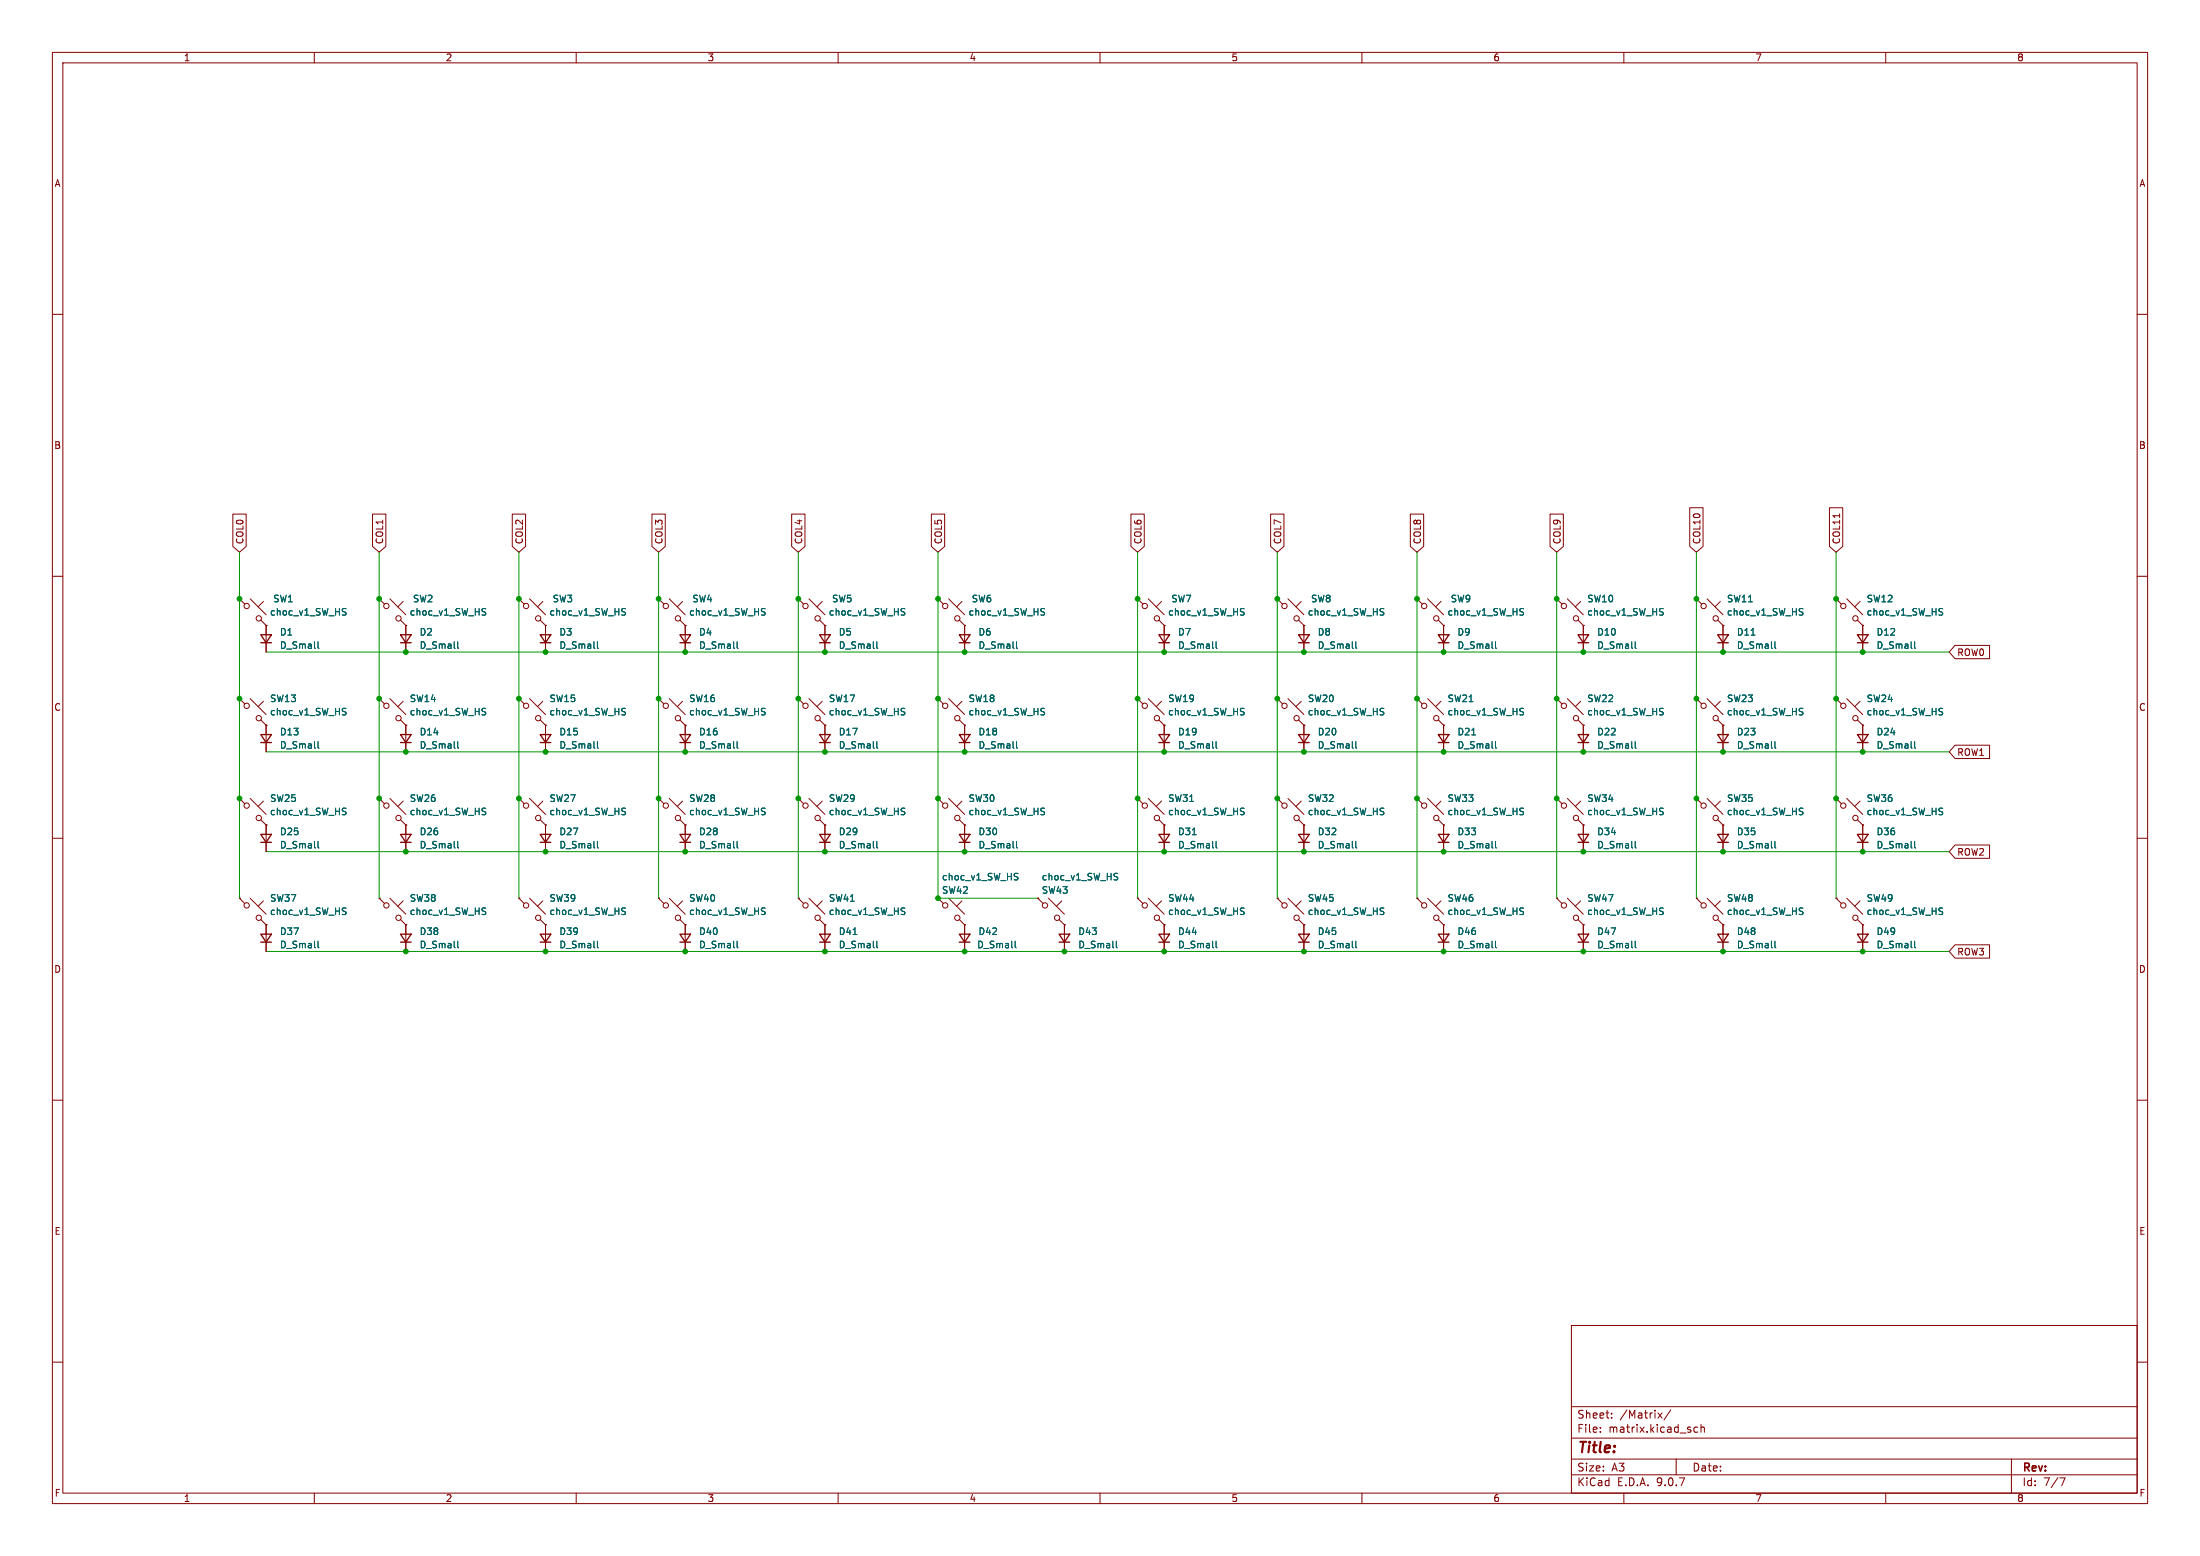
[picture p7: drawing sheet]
<svg xmlns="http://www.w3.org/2000/svg" width="420mm" height="297mm" viewBox="0 0 420 297" stroke-linecap="round" stroke-linejoin="round" font-family="sans-serif">
<g fill="none" stroke="#840000" stroke-width=".19">
<path d="M10 10h400v277h-400zM12 12h396v273h-396zM60 10v2M110 10v2M160 10v2M210 10v2M260 10v2M310 10v2M360 10v2M10 60h2M408 60h2M44.4 98.1h2.6v6.2l-1.3 1.1-1.3-1.1z"/>
<path d="M71.1 98.1h2.6v6.2l-1.3 1.1-1.3-1.1zM97.8 98.1h2.5v6.2l-1.2 1.1-1.3-1.1zM124.5 98.1h2.5v6.2l-1.3 1.1-1.2-1.1zM151.1 98.1h2.6v6.2l-1.3 1.1-1.3-1.1zM177.8 98.1h2.5v6.2l-1.2 1.1-1.3-1.1zM215.9 98.1h2.5v6.2l-1.2 1.1-1.3-1.1zM242.6 98.1h2.5v6.2l-1.3 1.1-1.2-1.1zM269.2 98.1h2.6v6.2l-1.3 1.1-1.3-1.1zM295.9 98.1h2.6v6.2l-1.3 1.1-1.3-1.1zM322.6 96.9h2.5v7.4l-1.3 1.1-1.2-1.1zM349.2 96.9h2.6v7.4l-1.3 1.1-1.3-1.1zM351.2 98.1v.7"/>
<path d="M10 110h2M45.7 114.3l1 1M45.7 114.3h.1M47.8 114.3l3 3M49.8 118.4l1 1M50.3 114.8l-1 1M50.8 119.4h.1M50.8 119.4v5.1M72.4 114.3l1 1M72.4 114.3h.1M74.4 114.3l3.1 3M76.5 118.4l1 1"/>
<path d="M77 114.8l-1.1 1M77.5 119.4h.1M77.5 119.4v5.1M99.1 114.3l1 1M99.1 114.3h.1M101.1 114.3l3 3M103.1 118.4l1 1M103.6 114.8l-1 1M104.1 119.4h.1M104.1 119.4v5.1M125.7 114.3l1 1M125.7 114.3h.1"/>
<path d="M127.8 114.3l3 3M129.8 118.4l1 1M130.3 114.8l-1 1M130.8 119.4h.1M130.8 119.4v5.1M152.4 114.3l1 1M152.4 114.3h.1M154.4 114.3l3.1 3M156.5 118.4l1 1M157 114.8l-1 1M157.5 119.4h.1M157.5 119.4v5.1"/>
<path d="M179.1 114.3l1 1M179.1 114.3h.1M181.1 114.3l3 3M183.1 118.4l1 1M183.6 114.8l-1 1M184.1 119.4h.1M184.1 119.4v5.1M217.2 114.3l1 1M217.2 114.3h.1M219.2 114.3l3 3M221.2 118.4l1 1M221.7 114.8l-1 1"/>
<path d="M222.2 119.4h.1M222.2 119.4v5.1M243.8 114.3l1.1 1M243.8 114.3h.1M245.9 114.3l3 3M247.9 118.4l1 1M248.4 114.8l-1 1M248.9 119.4h.1M248.9 119.4v5.1M270.5 114.3l1 1M270.5 114.3h.1M272.5 114.3l3.1 3"/>
<path d="M274.6 118.4l1 1M275.1 114.8l-1 1M275.6 119.4h.1M275.6 119.4v5.1M297.2 114.3l1 1M297.2 114.3h.1M299.2 114.3l3.1 3M301.2 118.4l1.1 1M301.8 114.8l-1.1 1M302.3 119.4h.1M302.3 119.4v5.1M323.8 114.3l1.1 1"/>
<path d="M323.8 114.3h.1M325.9 114.3l3 3M327.9 118.4l1 1M328.4 114.8l-1 1M328.9 119.4h.1M328.9 119.4v5.1M350.5 114.3l1 1M350.5 114.3h.1M352.6 114.3l3 3M354.6 118.4l1 1M355.1 114.8l-1 1M355.6 119.4h.1"/>
<path d="M355.6 119.4v5.1M408 110h2M45.7 133.4l1 1M45.7 133.4h.1M47.8 133.4l3 3M49.8 137.4l1 1M50.3 133.9l-1 1M50.8 138.4h.1M50.8 138.4v5.1M72.4 133.4l1 1M72.4 133.4h.1M74.4 133.4l3.1 3"/>
<path d="M76.5 137.4l1 1M77 133.9l-1.1 1M77.5 138.4h.1M77.5 138.4v5.1M99.1 133.4l1 1M99.1 133.4h.1M101.1 133.4l3 3M103.1 137.4l1 1M103.6 133.9l-1 1M104.1 138.4h.1M104.1 138.4v5.1M125.7 133.4l1 1"/>
<path d="M125.7 133.4h.1M127.8 133.4l3 3M129.8 137.4l1 1M130.3 133.9l-1 1M130.8 138.4h.1M130.8 138.4v5.1M152.4 133.4l1 1M152.4 133.4h.1M154.4 133.4l3.1 3M156.5 137.4l1 1M157 133.9l-1 1M157.5 138.4h.1"/>
<path d="M157.5 138.4v5.1M179.1 133.4l1 1M179.1 133.4h.1M181.1 133.4l3 3M183.1 137.4l1 1M183.6 133.9l-1 1M184.1 138.4h.1M184.1 138.4v5.1M217.2 133.4l1 1M217.2 133.4h.1M219.2 133.4l3 3M221.2 137.4l1 1"/>
<path d="M221.7 133.9l-1 1M222.2 138.4h.1M222.2 138.4v5.1M243.8 133.4l1.1 1M243.8 133.4h.1M245.9 133.4l3 3M247.9 137.4l1 1M248.4 133.9l-1 1M248.9 138.4h.1M248.9 138.4v5.1M270.5 133.4l1 1M270.5 133.4h.1"/>
<path d="M272.5 133.4l3.1 3M274.6 137.4l1 1M275.1 133.9l-1 1M275.6 138.4h.1M275.6 138.4v5.1M297.2 133.4l1 1M297.2 133.4h.1M299.2 133.4l3.1 3M301.2 137.4l1.1 1M301.8 133.9l-1.1 1M302.3 138.4h.1M302.3 138.4v5.1"/>
<path d="M323.8 133.4l1.1 1M323.8 133.4h.1M325.9 133.4l3 3M327.9 137.4l1 1M328.4 133.9l-1 1M328.9 138.4h.1M328.9 138.4v5.1M350.5 133.4l1 1M350.5 133.4h.1M352.6 133.4l3 3M354.6 137.4l1 1M355.1 133.9l-1 1"/>
<path d="M355.6 138.4h.1M355.6 138.4v5.1M373.2 123.2h6.6v2.5h-6.6l-1.1-1.2zM10 160h2M45.7 152.4l1 1M45.7 152.4h.1M47.8 152.4l3 3M49.8 156.5l1 1M50.3 152.9l-1 1M50.8 157.5h.1M50.8 157.5v5.1M72.4 152.4l1 1"/>
<path d="M72.4 152.4h.1M74.4 152.4l3.1 3M76.5 156.5l1 1M77 152.9l-1.1 1M77.5 157.5h.1M77.5 157.5v5.1M99.1 152.4l1 1M99.1 152.4h.1M101.1 152.4l3 3M103.1 156.5l1 1M103.6 152.9l-1 1M104.1 157.5h.1"/>
<path d="M104.1 157.5v5.1M125.7 152.4l1 1M125.7 152.4h.1M127.8 152.4l3 3M129.8 156.5l1 1M130.3 152.9l-1 1M130.8 157.5h.1M130.8 157.5v5.1M152.4 152.4l1 1M152.4 152.4h.1M154.4 152.4l3.1 3M156.5 156.5l1 1"/>
<path d="M157 152.9l-1 1M157.5 157.5h.1M157.5 157.5v5.1M179.1 152.4l1 1M179.1 152.4h.1M181.1 152.4l3 3M183.1 156.5l1 1M183.6 152.9l-1 1M184.1 157.5h.1M184.1 157.5v5.1M217.2 152.4l1 1M217.2 152.4h.1"/>
<path d="M219.2 152.4l3 3M221.2 156.5l1 1M221.7 152.9l-1 1M222.2 157.5h.1M222.2 157.5v5.1M243.8 152.4l1.1 1M243.8 152.4h.1M245.9 152.4l3 3M247.9 156.5l1 1M248.4 152.9l-1 1M248.9 157.5h.1M248.9 157.5v5.1"/>
<path d="M270.5 152.4l1 1M270.5 152.4h.1M272.5 152.4l3.1 3M274.6 156.5l1 1M275.1 152.9l-1 1M275.6 157.5h.1M275.6 157.5v5.1M297.2 152.4l1 1M297.2 152.4h.1M299.2 152.4l3.1 3M301.2 156.5l1.1 1M301.8 152.9l-1.1 1"/>
<path d="M302.3 157.5h.1M302.3 157.5v5.1M323.8 152.4l1.1 1M323.8 152.4h.1M325.9 152.4l3 3M327.9 156.5l1 1M328.4 152.9l-1 1M328.9 157.5h.1M328.9 157.5v5.1M350.5 152.4l1 1M350.5 152.4h.1M352.6 152.4l3 3"/>
<path d="M354.6 156.5l1 1M355.1 152.9l-1 1M355.6 157.5h.1M355.6 157.5v5.1M373.2 142.2h6.6v2.6h-6.6l-1.1-1.3zM408 160h2M45.7 171.5l1 1M45.7 171.5h.1M47.8 171.5l3 3M49.8 175.5l1 1M50.3 172l-1 1M50.8 176.5h.1"/>
<path d="M50.8 176.5v5.1M72.4 171.5l1 1M72.4 171.5h.1M74.4 171.5l3.1 3M76.5 175.5l1 1M77 172l-1.1 1M77.5 176.5h.1M77.5 176.5v5.1M99.1 171.5l1 1M99.1 171.5h.1M101.1 171.5l3 3M103.1 175.5l1 1"/>
<path d="M103.6 172l-1 1M104.1 176.5h.1M104.1 176.5v5.1M125.7 171.5l1 1M125.7 171.5h.1M127.8 171.5l3 3M129.8 175.5l1 1M130.3 172l-1 1M130.8 176.5h.1M130.8 176.5v5.1M152.4 171.5l1 1M152.4 171.5h.1"/>
<path d="M154.4 171.5l3.1 3M156.5 175.5l1 1M157 172l-1 1M157.5 176.5h.1M157.5 176.5v5.1M179.1 171.5l1 1M179.1 171.5h.1M181.1 171.5l3 3M183.1 175.5l1 1M183.6 172l-1 1M184.1 176.5h.1M184.1 176.5v5.1"/>
<path d="M198.1 171.5l1 1M198.1 171.5h.1M200.2 171.5l3 3M202.2 175.5l1 1M202.7 172l-1 1M203.2 176.5h.1M203.2 176.5v5.1M217.2 171.5l1 1M217.2 171.5h.1M219.2 171.5l3 3M221.2 175.5l1 1M221.7 172l-1 1"/>
<path d="M222.2 176.5h.1M222.2 176.5v5.1M243.8 171.5l1.1 1M243.8 171.5h.1M245.9 171.5l3 3M247.9 175.5l1 1M248.4 172l-1 1M248.9 176.5h.1M248.9 176.5v5.1M270.5 171.5l1 1M270.5 171.5h.1M272.5 171.5l3.1 3"/>
<path d="M274.6 175.5l1 1M275.1 172l-1 1M275.6 176.5h.1M275.6 176.5v5.1M297.2 171.5l1 1M297.2 171.5h.1M299.2 171.5l3.1 3M301.2 175.5l1.1 1M301.8 172l-1.1 1M302.3 176.5h.1M302.3 176.5v5.1M323.8 171.5l1.1 1"/>
<path d="M323.8 171.5h.1M325.9 171.5l3 3M327.9 175.5l1 1M328.4 172l-1 1M328.9 176.5h.1M328.9 176.5v5.1M350.5 171.5l1 1M350.5 171.5h.1M352.6 171.5l3 3M354.6 175.5l1 1M355.1 172l-1 1M355.6 176.5h.1"/>
<path d="M355.6 176.5v5.1M373.2 161.3h6.6v2.5h-6.6l-1.1-1.2zM373.2 180.3h6.6v2.6h-6.6l-1.1-1.3zM10 210h2M408 210h2M300 253h108v32h-108zM10 260h2M300 278.5h108M300 274.5h108M300 268.5h108M305.5 273.2v.2M305.5 272.5v.1"/>
<path d="M307.7 270.5v.2M307.7 269.8v.1M316.5 269.7l.8 1M317.3 269.7l-.8 1M318.9 269.1l-1.2 1.9M320 278.5v3M324.1 272.5l-.4-.1-.3 .3 .1 .6h.6M324.7 272.5l.2-.1 .4 .1 .1 .9M324.7 271.9v1.5M384 278.5v6.5M408 260h2M60 285v2"/>
<path d="M110 285v2M160 285v2M210 285v2M260 285v2M300 281.5h108M310 285v2M360 285v2M393.2 282.1h1l-.6 1.5"/>
<circle cx="47.1" cy="115.7" r=".51"/>
<circle cx="49.4" cy="118" r=".51"/>
<circle cx="73.8" cy="115.7" r=".51"/>
<circle cx="76.1" cy="118" r=".51"/>
<circle cx="100.4" cy="115.7" r=".51"/>
<circle cx="102.7" cy="118" r=".51"/>
<circle cx="127.1" cy="115.7" r=".51"/>
<circle cx="129.4" cy="118" r=".51"/>
<circle cx="153.8" cy="115.7" r=".51"/>
<circle cx="156.1" cy="118" r=".51"/>
<circle cx="180.4" cy="115.7" r=".51"/>
<circle cx="182.8" cy="118" r=".51"/>
<circle cx="218.5" cy="115.7" r=".51"/>
<circle cx="220.9" cy="118" r=".51"/>
<circle cx="245.2" cy="115.7" r=".51"/>
<circle cx="247.5" cy="118" r=".51"/>
<circle cx="271.9" cy="115.7" r=".51"/>
<circle cx="274.2" cy="118" r=".51"/>
<circle cx="298.6" cy="115.7" r=".51"/>
<circle cx="300.9" cy="118" r=".51"/>
<circle cx="325.2" cy="115.7" r=".51"/>
<circle cx="327.5" cy="118" r=".51"/>
<circle cx="351.9" cy="115.7" r=".51"/>
<circle cx="354.2" cy="118" r=".51"/>
<circle cx="47.1" cy="134.7" r=".51"/>
<circle cx="49.4" cy="137.1" r=".51"/>
<circle cx="73.8" cy="134.7" r=".51"/>
<circle cx="76.1" cy="137.1" r=".51"/>
<circle cx="100.4" cy="134.7" r=".51"/>
<circle cx="102.7" cy="137.1" r=".51"/>
<circle cx="127.1" cy="134.7" r=".51"/>
<circle cx="129.4" cy="137.1" r=".51"/>
<circle cx="153.8" cy="134.7" r=".51"/>
<circle cx="156.1" cy="137.1" r=".51"/>
<circle cx="180.4" cy="134.7" r=".51"/>
<circle cx="182.8" cy="137.1" r=".51"/>
<circle cx="218.5" cy="134.7" r=".51"/>
<circle cx="220.9" cy="137.1" r=".51"/>
<circle cx="245.2" cy="134.7" r=".51"/>
<circle cx="247.5" cy="137.1" r=".51"/>
<circle cx="271.9" cy="134.7" r=".51"/>
<circle cx="274.2" cy="137.1" r=".51"/>
<circle cx="298.6" cy="134.7" r=".51"/>
<circle cx="300.9" cy="137.1" r=".51"/>
<circle cx="325.2" cy="134.7" r=".51"/>
<circle cx="327.5" cy="137.1" r=".51"/>
<circle cx="351.9" cy="134.7" r=".51"/>
<circle cx="354.2" cy="137.1" r=".51"/>
<circle cx="47.1" cy="153.8" r=".51"/>
<circle cx="49.4" cy="156.1" r=".51"/>
<circle cx="73.8" cy="153.8" r=".51"/>
<circle cx="76.1" cy="156.1" r=".51"/>
<circle cx="100.4" cy="153.8" r=".51"/>
<circle cx="102.7" cy="156.1" r=".51"/>
<circle cx="127.1" cy="153.8" r=".51"/>
<circle cx="129.4" cy="156.1" r=".51"/>
<circle cx="153.8" cy="153.8" r=".51"/>
<circle cx="156.1" cy="156.1" r=".51"/>
<circle cx="180.4" cy="153.8" r=".51"/>
<circle cx="182.8" cy="156.1" r=".51"/>
<circle cx="218.5" cy="153.8" r=".51"/>
<circle cx="220.9" cy="156.1" r=".51"/>
<circle cx="245.2" cy="153.8" r=".51"/>
<circle cx="247.5" cy="156.1" r=".51"/>
<circle cx="271.9" cy="153.8" r=".51"/>
<circle cx="274.2" cy="156.1" r=".51"/>
<circle cx="298.6" cy="153.8" r=".51"/>
<circle cx="300.9" cy="156.1" r=".51"/>
<circle cx="325.2" cy="153.8" r=".51"/>
<circle cx="327.5" cy="156.1" r=".51"/>
<circle cx="351.9" cy="153.8" r=".51"/>
<circle cx="354.2" cy="156.1" r=".51"/>
<circle cx="47.1" cy="172.8" r=".51"/>
<circle cx="49.4" cy="175.2" r=".51"/>
<circle cx="73.8" cy="172.8" r=".51"/>
<circle cx="76.1" cy="175.2" r=".51"/>
<circle cx="100.4" cy="172.8" r=".51"/>
<circle cx="102.7" cy="175.2" r=".51"/>
<circle cx="127.1" cy="172.8" r=".51"/>
<circle cx="129.4" cy="175.2" r=".51"/>
<circle cx="153.8" cy="172.8" r=".51"/>
<circle cx="156.1" cy="175.2" r=".51"/>
<circle cx="180.4" cy="172.8" r=".51"/>
<circle cx="182.8" cy="175.2" r=".51"/>
<circle cx="199.5" cy="172.8" r=".51"/>
<circle cx="201.8" cy="175.2" r=".51"/>
<circle cx="218.5" cy="172.8" r=".51"/>
<circle cx="220.9" cy="175.2" r=".51"/>
<circle cx="245.2" cy="172.8" r=".51"/>
<circle cx="247.5" cy="175.2" r=".51"/>
<circle cx="271.9" cy="172.8" r=".51"/>
<circle cx="274.2" cy="175.2" r=".51"/>
<circle cx="298.6" cy="172.8" r=".51"/>
<circle cx="300.9" cy="175.2" r=".51"/>
<circle cx="325.2" cy="172.8" r=".51"/>
<circle cx="327.5" cy="175.2" r=".51"/>
<circle cx="351.9" cy="172.8" r=".51"/>
<circle cx="354.2" cy="175.2" r=".51"/>
</g>
<g fill="none" stroke="#840000" stroke-width=".25">
<path d="M49.8 121.2h2l-1 1.5zM49.8 122.7h2M76.5 121.2h2l-1 1.5zM76.5 122.7h2M103.1 121.2h2.1l-1.1 1.5zM103.1 122.7h2.1M129.8 121.2h2l-1 1.5zM129.8 122.7h2M156.5 121.2h2l-1 1.5zM156.5 122.7h2M183.1 121.2h2.1l-1.1 1.5zM183.1 122.7h2.1"/>
<path d="M221.2 121.2h2.1l-1.1 1.5zM221.2 122.7h2.1M247.9 121.2h2l-1 1.5zM247.9 122.7h2M274.6 121.2h2l-1 1.5zM274.6 122.7h2M301.2 121.2h2.1l-1 1.5zM301.2 122.7h2.1M327.9 121.2h2l-1 1.5zM327.9 122.7h2M354.6 121.2h2l-1 1.5zM354.6 122.7h2"/>
<path d="M49.8 140.2h2l-1 1.5zM49.8 159.3h2l-1 1.5zM49.8 141.7h2M76.5 140.2h2l-1 1.5zM76.5 159.3h2l-1 1.5zM76.5 141.7h2M103.1 159.3h2.1l-1.1 1.5zM103.1 140.2h2.1l-1.1 1.5zM103.1 141.7h2.1M129.8 140.2h2l-1 1.5zM129.8 159.3h2l-1 1.5zM129.8 141.7h2"/>
<path d="M156.5 159.3h2l-1 1.5zM156.5 140.2h2l-1 1.5zM156.5 141.7h2M183.1 140.2h2.1l-1.1 1.5zM183.1 159.3h2.1l-1.1 1.5zM183.1 141.7h2.1M221.2 159.3h2.1l-1.1 1.5zM221.2 140.2h2.1l-1.1 1.5zM221.2 141.7h2.1M247.9 159.3h2l-1 1.5zM247.9 140.2h2l-1 1.5zM247.9 141.7h2"/>
<path d="M274.6 159.3h2l-1 1.5zM274.6 140.2h2l-1 1.5zM274.6 141.7h2M301.2 140.2h2.1l-1 1.5zM301.2 159.3h2.1l-1 1.5zM301.2 141.7h2.1M327.9 159.3h2l-1 1.5zM327.9 140.2h2l-1 1.5zM327.9 141.7h2M354.6 140.2h2l-1 1.5zM354.6 159.3h2l-1 1.5zM354.6 141.7h2"/>
<path d="M49.8 178.3h2l-1 1.5zM49.8 179.8h2M49.8 160.8h2M76.5 178.3h2l-1 1.5zM76.5 179.8h2M76.5 160.8h2M103.1 178.3h2.1l-1.1 1.5zM103.1 179.8h2.1M103.1 160.8h2.1M129.8 178.3h2l-1 1.5zM129.8 179.8h2M129.8 160.8h2"/>
<path d="M156.5 178.3h2l-1 1.5zM156.5 179.8h2M156.5 160.8h2M183.1 178.3h2.1l-1.1 1.5zM183.1 179.8h2.1M183.1 160.8h2.1M202.2 178.3h2l-1 1.5zM202.2 179.8h2M221.2 178.3h2.1l-1.1 1.5zM221.2 179.8h2.1M221.2 160.8h2.1M247.9 178.3h2l-1 1.5z"/>
<path d="M247.9 179.8h2M247.9 160.8h2M274.6 178.3h2l-1 1.5zM274.6 179.8h2M274.6 160.8h2M301.2 178.3h2.1l-1 1.5zM301.2 179.8h2.1M301.2 160.8h2.1M327.9 178.3h2l-1 1.5zM327.9 179.8h2M327.9 160.8h2M354.6 178.3h2l-1 1.5z"/>
<path d="M354.6 179.8h2M354.6 160.8h2"/>
</g>
<g fill="none" stroke="#006464" stroke-width=".19">
<path d="M65.6 116.1l.5 .1M65.8 116.8l.3 .3-.3 .3M92.3 116.1l.4 .1M92.5 116.8l.2 .3-.2 .3M118.9 116.1l.5 .1M119.2 116.8l.2 .3-.2 .3M145.6 116.1l.5 .1M145.8 116.8l.3 .3-.3 .3M172.3 116.1l.4 .1M172.5 116.8l.2 .3-.2 .3M198.9 116.1l.5 .1M199.2 116.8l.2 .3-.2 .3"/>
<path d="M237 116.1l.5 .1M237.3 116.8l.2 .3-.2 .3M263.7 116.1l.5 .1M263.9 116.8l.3 .3-.3 .3M290.4 116.1l.5 .1M290.6 116.8l.3 .3-.3 .3M317 116.1l.5 .1M317.3 116.8l.2 .3-.2 .3M343.7 116.1l.5 .1M344 116.8l.2 .3-.2 .3M370.4 116.1l.5 .1M370.6 116.8l.3 .3-.3 .3"/>
<path d="M60.7 122.5v1.1l.2 .2M65.6 135.2l.5 .1M65.8 135.9l.3 .2-.3 .4M87.4 122.5v1.1l.2 .2M92.3 135.2l.4 .1M92.5 135.9l.2 .2-.2 .4M114 122.5v1.1l.2 .2M118.9 135.2l.5 .1M119.2 135.9l.2 .2-.2 .4M140.7 122.5v1.1l.2 .2M145.6 135.2l.5 .1M145.8 135.9l.3 .2-.3 .4"/>
<path d="M167.4 122.5v1.1l.2 .2M172.3 135.2l.4 .1M172.5 135.9l.2 .2-.2 .4M194.1 122.5v1.1l.1 .2M198.9 135.2l.5 .1M199.2 135.9l.2 .2-.2 .4M232.2 122.5v1.1l.1 .2M237 135.2l.5 .1M237.3 135.9l.2 .2-.2 .4M258.8 122.5v1.1l.2 .2M263.7 135.2l.5 .1M263.9 135.9l.3 .2-.3 .4"/>
<path d="M285.5 122.5v1.1l.2 .2M290.4 135.2l.5 .1M290.6 135.9l.3 .2-.3 .4M312.2 122.5v1.1l.1 .2M317 135.2l.5 .1M317.3 135.9l.2 .2-.2 .4M334.3 121.2h.7M338.8 122.5v1.1l.2 .2M343.7 135.2l.5 .1M344 135.9l.2 .2-.2 .4M365.5 122.5v1.1l.2 .2M370.4 135.2l.5 .1"/>
<path d="M370.6 135.9l.3 .2-.3 .4M60.7 141.5v1.1l.2 .2M65.6 154.2l.5 .1M65.8 154.9l.3 .3-.3 .3M87.4 141.5v1.1l.2 .2M92.3 154.2l.4 .1M92.5 154.9l.2 .3-.2 .3M114 141.5v1.1l.2 .2M118.9 154.2l.5 .1M119.2 154.9l.2 .3-.2 .3M140.7 141.5v1.1l.2 .2M145.6 154.2l.5 .1"/>
<path d="M145.8 154.9l.3 .3-.3 .3M167.4 141.5v1.1l.2 .2M172.3 154.2l.4 .1M172.5 154.9l.2 .3-.2 .3M194.1 141.5v1.1l.1 .2M198.9 154.2l.5 .1M199.2 154.9l.2 .3-.2 .3M227.6 159.3h.7M232.2 141.5v1.1l.1 .2M237 154.2l.5 .1M237.3 154.9l.2 .3-.2 .3M258.8 141.5v1.1l.2 .2"/>
<path d="M263.7 154.2l.5 .1M263.9 154.9l.3 .3-.3 .3M281 140.3h.7M285.5 141.5v1.1l.2 .2M290.4 154.2l.5 .1M290.6 154.9l.3 .3-.3 .3M312.2 141.5v1.1l.1 .2M317 154.2l.5 .1M317.3 154.9l.2 .3-.2 .3M338.8 141.5v1.1l.2 .2M343.7 154.2l.5 .1M344 154.9l.2 .3-.2 .3"/>
<path d="M365.5 141.5v1.1l.2 .2M370.4 154.2l.5 .1M370.6 154.9l.3 .3-.3 .3M60.7 179.6v1.1l.2 .2M60.7 160.6v1.1l.2 .2M65.6 173.3l.5 .1M65.8 174l.3 .2-.3 .4M87.4 179.6v1.1l.2 .2M87.4 160.6v1.1l.2 .2M92.3 173.3l.4 .1M92.5 174l.2 .2-.2 .4M114 160.6v1.1l.2 .2"/>
<path d="M114 179.6v1.1l.2 .2M118.9 173.3l.5 .1M119.2 174l.2 .2-.2 .4M140.7 160.6v1.1l.2 .2M140.7 179.6v1.1l.2 .2M145.6 173.3l.5 .1M145.8 174l.3 .2-.3 .4M162.9 178.4h.7M167.4 179.6v1.1l.2 .2M167.4 160.6v1.1l.2 .2M172.3 173.3l.4 .1M172.5 174l.2 .2-.2 .4"/>
<path d="M193.8 179.6v1.1l.2 .2M193.9 166.7l.4 .1M194.1 160.6v1.1l.1 .2M194.1 167.4l.2 .2-.2 .4M212.9 166.7l.5 .1M213.1 179.6v1.1l.2 .2M213.1 167.4l.3 .2-.3 .4M232.2 160.6v1.1l.1 .2M232.2 179.6v1.1l.1 .2M237 173.3l.5 .1M237.3 174l.2 .2-.2 .4M258.8 179.6v1.1l.2 .2"/>
<path d="M258.8 160.6v1.1l.2 .2M263.7 173.3l.5 .1M263.9 174l.3 .2-.3 .4M285.5 179.6v1.1l.2 .2M285.5 160.6v1.1l.2 .2M290.4 173.3l.5 .1M290.6 174l.3 .2-.3 .4M312.2 160.6v1.1l.1 .2M312.2 179.6v1.1l.1 .2M317 173.3l.5 .1M317.3 174l.2 .2-.2 .4M338.8 160.6v1.1l.2 .2"/>
<path d="M338.8 179.6v1.1l.2 .2M343.7 173.3l.5 .1M344 174l.2 .2-.2 .4M365.5 160.6v1.1l.2 .2M365.5 179.6v1.1l.2 .2M370.4 173.3l.5 .1M370.6 174l.3 .2-.3 .4"/>
</g>
<g fill="none" stroke="#009600" stroke-width=".19">
<path d="M45.7 105.4v66.1M72.4 105.4v66.1M99.1 105.4v66.1M125.7 105.4v66.1M152.4 105.4v66.1M179.1 105.4v66.1h19M217.2 105.4v66.1M243.8 105.4v66.1M270.5 105.4v66.1M297.2 105.4v66.1M323.8 105.4v66.1M350.5 105.4v66.1"/>
<path d="M50.8 124.5h321.3M50.8 143.5h321.3M50.8 162.6h321.3M50.8 181.6h321.3"/>
</g>
<g fill="#009600" stroke="#009600" stroke-width=".19">
<circle cx="77.5" cy="181.6" r=".46"/>
<circle cx="77.5" cy="162.6" r=".46"/>
<circle cx="72.4" cy="133.4" r=".46"/>
<circle cx="77.5" cy="124.5" r=".46"/>
<circle cx="72.4" cy="114.3" r=".46"/>
<circle cx="45.7" cy="114.3" r=".46"/>
<circle cx="45.7" cy="133.4" r=".46"/>
<circle cx="104.1" cy="181.6" r=".46"/>
<circle cx="104.1" cy="162.6" r=".46"/>
<circle cx="77.5" cy="143.5" r=".46"/>
<circle cx="72.4" cy="152.4" r=".46"/>
<circle cx="45.7" cy="152.4" r=".46"/>
<circle cx="99.1" cy="152.4" r=".46"/>
<circle cx="222.2" cy="181.6" r=".46"/>
<circle cx="248.9" cy="181.6" r=".46"/>
<circle cx="302.3" cy="181.6" r=".46"/>
<circle cx="302.3" cy="162.6" r=".46"/>
<circle cx="275.6" cy="181.6" r=".46"/>
<circle cx="270.5" cy="152.4" r=".46"/>
<circle cx="275.6" cy="162.6" r=".46"/>
<circle cx="248.9" cy="162.6" r=".46"/>
<circle cx="222.2" cy="162.6" r=".46"/>
<circle cx="243.8" cy="152.4" r=".46"/>
<circle cx="297.2" cy="152.4" r=".46"/>
<circle cx="157.5" cy="181.6" r=".46"/>
<circle cx="157.5" cy="162.6" r=".46"/>
<circle cx="184.1" cy="181.6" r=".46"/>
<circle cx="179.1" cy="171.5" r=".46"/>
<circle cx="152.4" cy="152.4" r=".46"/>
<circle cx="157.5" cy="143.5" r=".46"/>
<circle cx="184.1" cy="162.6" r=".46"/>
<circle cx="184.1" cy="143.5" r=".46"/>
<circle cx="328.9" cy="181.6" r=".46"/>
<circle cx="328.9" cy="162.6" r=".46"/>
<circle cx="350.5" cy="114.3" r=".46"/>
<circle cx="355.6" cy="143.5" r=".46"/>
<circle cx="355.6" cy="181.6" r=".46"/>
<circle cx="355.6" cy="124.5" r=".46"/>
<circle cx="350.5" cy="133.4" r=".46"/>
<circle cx="355.6" cy="162.6" r=".46"/>
<circle cx="125.7" cy="133.4" r=".46"/>
<circle cx="152.4" cy="114.3" r=".46"/>
<circle cx="152.4" cy="133.4" r=".46"/>
<circle cx="157.5" cy="124.5" r=".46"/>
<circle cx="130.8" cy="181.6" r=".46"/>
<circle cx="130.8" cy="162.6" r=".46"/>
<circle cx="99.1" cy="114.3" r=".46"/>
<circle cx="104.1" cy="124.5" r=".46"/>
<circle cx="104.1" cy="143.5" r=".46"/>
<circle cx="130.8" cy="124.5" r=".46"/>
<circle cx="125.7" cy="114.3" r=".46"/>
<circle cx="125.7" cy="152.4" r=".46"/>
<circle cx="130.8" cy="143.5" r=".46"/>
<circle cx="99.1" cy="133.4" r=".46"/>
<circle cx="270.5" cy="114.3" r=".46"/>
<circle cx="248.9" cy="124.5" r=".46"/>
<circle cx="243.8" cy="114.3" r=".46"/>
<circle cx="270.5" cy="133.4" r=".46"/>
<circle cx="275.6" cy="143.5" r=".46"/>
<circle cx="275.6" cy="124.5" r=".46"/>
<circle cx="248.9" cy="143.5" r=".46"/>
<circle cx="297.2" cy="133.4" r=".46"/>
<circle cx="297.2" cy="114.3" r=".46"/>
<circle cx="222.2" cy="124.5" r=".46"/>
<circle cx="243.8" cy="133.4" r=".46"/>
<circle cx="222.2" cy="143.5" r=".46"/>
<circle cx="217.2" cy="152.4" r=".46"/>
<circle cx="217.2" cy="133.4" r=".46"/>
<circle cx="217.2" cy="114.3" r=".46"/>
<circle cx="203.2" cy="181.6" r=".46"/>
<circle cx="179.1" cy="152.4" r=".46"/>
<circle cx="179.1" cy="133.4" r=".46"/>
<circle cx="184.1" cy="124.5" r=".46"/>
<circle cx="179.1" cy="114.3" r=".46"/>
<circle cx="328.9" cy="124.5" r=".46"/>
<circle cx="302.3" cy="124.5" r=".46"/>
<circle cx="323.8" cy="133.4" r=".46"/>
<circle cx="350.5" cy="152.4" r=".46"/>
<circle cx="323.8" cy="152.4" r=".46"/>
<circle cx="302.3" cy="143.5" r=".46"/>
<circle cx="328.9" cy="143.5" r=".46"/>
<circle cx="323.8" cy="114.3" r=".46"/>
</g>
<text font-size="2.8" fill="#840000" x="301" y="277.9">Title:</text>
<g font-size="2.1" fill="#840000">
<text x="301" y="273.7">File:</text>
<text x="301" y="271">Sheet:</text>
<text x="307.1" y="273.7">matrix.kicad_sch</text>
<text x="309.2" y="271">/Matrix/</text>
<text x="301" y="281.1">Size:</text>
<text x="307.6" y="281.1">A3</text>
<text x="323" y="281.1">Date:</text>
<text x="386" y="281.3">Rev:</text>
<text x="301" y="283.9">KiCad</text>
<text x="308.7" y="283.9">E.D.A.</text>
<text x="316.3" y="283.9">9.0.7</text>
<text x="386" y="283.9">Id:</text>
<text x="390.1" y="283.9">7/7</text>
</g>
<g font-size="1.8" fill="#840000">
<text x="35" y="11.9">1</text>
<text x="85" y="11.9">2</text>
<text x="135" y="11.9">3</text>
<text x="185" y="11.9">4</text>
<text x="235" y="11.9">5</text>
<text x="285" y="11.9">6</text>
<text x="335" y="11.9">7</text>
<text x="385" y="11.9">8</text>
<text x="10.3" y="35.9">A</text>
<text x="408.3" y="35.9">A</text>
<text x="10.3" y="85.9">B</text>
<text x="408.2" y="85.9">B</text>
<text x="46.7" y="104" transform="rotate(-90 46.7 104)">COL0</text>
<text x="73.3" y="104" transform="rotate(-90 73.3 104)">COL1</text>
<text x="100" y="104" transform="rotate(-90 100 104)">COL2</text>
<text x="126.7" y="104" transform="rotate(-90 126.7 104)">COL3</text>
<text x="153.4" y="104" transform="rotate(-90 153.4 104)">COL4</text>
<text x="180" y="104" transform="rotate(-90 180 104)">COL5</text>
<text x="218.1" y="104" transform="rotate(-90 218.1 104)">COL6</text>
<text x="244.8" y="104" transform="rotate(-90 244.8 104)">COL7</text>
<text x="271.5" y="104" transform="rotate(-90 271.5 104)">COL8</text>
<text x="298.1" y="104" transform="rotate(-90 298.1 104)">COL9</text>
<text x="324.8" y="104" transform="rotate(-90 324.8 104)">COL10</text>
<text x="351.5" y="104" transform="rotate(-90 351.5 104)">COL11</text>
<text x="373.5" y="125.4">ROW0</text>
<text x="10.3" y="135.9">C</text>
<text x="408.2" y="135.9">C</text>
<text x="373.5" y="144.5">ROW1</text>
<text x="373.5" y="163.5">ROW2</text>
<text x="10.3" y="185.9">D</text>
<text x="373.5" y="182.6">ROW3</text>
<text x="408.2" y="185.9">D</text>
<text x="10.3" y="235.9">E</text>
<text x="408.3" y="235.9">E</text>
<text x="10.3" y="285.9">F</text>
<text x="35" y="286.9">1</text>
<text x="85" y="286.9">2</text>
<text x="135" y="286.9">3</text>
<text x="185" y="286.9">4</text>
<text x="235" y="286.9">5</text>
<text x="285" y="286.9">6</text>
<text x="335" y="286.9">7</text>
<text x="385" y="286.9">8</text>
<text x="408.3" y="285.9">F</text>
</g>
<g font-size="1.8" fill="#006464">
<text x="51.4" y="117.7">choc_v1_SW_HS</text>
<text x="52.1" y="115.2">SW1</text>
<text x="78.1" y="117.7">choc_v1_SW_HS</text>
<text x="78.7" y="115.2">SW2</text>
<text x="104.8" y="117.7">choc_v1_SW_HS</text>
<text x="105.4" y="115.2">SW3</text>
<text x="131.5" y="117.7">choc_v1_SW_HS</text>
<text x="132.1" y="115.2">SW4</text>
<text x="158.1" y="117.7">choc_v1_SW_HS</text>
<text x="158.7" y="115.2">SW5</text>
<text x="184.8" y="117.7">choc_v1_SW_HS</text>
<text x="185.4" y="115.2">SW6</text>
<text x="222.9" y="117.7">choc_v1_SW_HS</text>
<text x="223.5" y="115.2">SW7</text>
<text x="249.6" y="117.7">choc_v1_SW_HS</text>
<text x="250.2" y="115.2">SW8</text>
<text x="276.2" y="117.7">choc_v1_SW_HS</text>
<text x="276.9" y="115.2">SW9</text>
<text x="302.9" y="117.7">choc_v1_SW_HS</text>
<text x="302.9" y="115.2">SW10</text>
<text x="329.6" y="117.7">choc_v1_SW_HS</text>
<text x="329.6" y="115.2">SW11</text>
<text x="356.2" y="117.7">choc_v1_SW_HS</text>
<text x="356.3" y="115.2">SW12</text>
<text x="53.3" y="121.5">D1</text>
<text x="53.3" y="124.1">D_Small</text>
<text x="80" y="121.5">D2</text>
<text x="80" y="124.1">D_Small</text>
<text x="106.7" y="121.5">D3</text>
<text x="106.7" y="124.1">D_Small</text>
<text x="133.4" y="121.5">D4</text>
<text x="133.4" y="124.1">D_Small</text>
<text x="160" y="121.5">D5</text>
<text x="160" y="124.1">D_Small</text>
<text x="186.7" y="121.5">D6</text>
<text x="186.7" y="124.1">D_Small</text>
<text x="224.8" y="121.5">D7</text>
<text x="224.8" y="124.1">D_Small</text>
<text x="251.5" y="121.5">D8</text>
<text x="251.5" y="124.1">D_Small</text>
<text x="278.1" y="121.5">D9</text>
<text x="278.1" y="124.1">D_Small</text>
<text x="304.8" y="121.5">D10</text>
<text x="304.8" y="124.1">D_Small</text>
<text x="331.5" y="121.5">D11</text>
<text x="331.5" y="124.1">D_Small</text>
<text x="358.1" y="121.5">D12</text>
<text x="358.1" y="124.1">D_Small</text>
<text x="51.4" y="136.8">choc_v1_SW_HS</text>
<text x="51.5" y="134.2">SW13</text>
<text x="78.1" y="136.8">choc_v1_SW_HS</text>
<text x="78.1" y="134.2">SW14</text>
<text x="104.8" y="136.8">choc_v1_SW_HS</text>
<text x="104.8" y="134.2">SW15</text>
<text x="131.5" y="136.8">choc_v1_SW_HS</text>
<text x="131.5" y="134.2">SW16</text>
<text x="158.1" y="136.8">choc_v1_SW_HS</text>
<text x="158.1" y="134.2">SW17</text>
<text x="184.8" y="136.8">choc_v1_SW_HS</text>
<text x="184.8" y="134.2">SW18</text>
<text x="222.9" y="136.8">choc_v1_SW_HS</text>
<text x="222.9" y="134.2">SW19</text>
<text x="249.6" y="136.8">choc_v1_SW_HS</text>
<text x="249.6" y="134.2">SW20</text>
<text x="276.2" y="136.8">choc_v1_SW_HS</text>
<text x="276.3" y="134.2">SW21</text>
<text x="302.9" y="136.8">choc_v1_SW_HS</text>
<text x="302.9" y="134.2">SW22</text>
<text x="329.6" y="136.8">choc_v1_SW_HS</text>
<text x="329.6" y="134.2">SW23</text>
<text x="356.2" y="136.8">choc_v1_SW_HS</text>
<text x="356.3" y="134.2">SW24</text>
<text x="53.3" y="140.6">D13</text>
<text x="53.3" y="143.1">D_Small</text>
<text x="80" y="140.6">D14</text>
<text x="80" y="143.1">D_Small</text>
<text x="106.7" y="140.6">D15</text>
<text x="106.7" y="143.1">D_Small</text>
<text x="133.4" y="140.6">D16</text>
<text x="133.4" y="143.1">D_Small</text>
<text x="160" y="140.6">D17</text>
<text x="160" y="143.1">D_Small</text>
<text x="186.7" y="140.6">D18</text>
<text x="186.7" y="143.1">D_Small</text>
<text x="224.8" y="140.6">D19</text>
<text x="224.8" y="143.1">D_Small</text>
<text x="251.5" y="140.6">D20</text>
<text x="251.5" y="143.1">D_Small</text>
<text x="278.1" y="140.6">D21</text>
<text x="278.1" y="143.1">D_Small</text>
<text x="304.8" y="140.6">D22</text>
<text x="304.8" y="143.1">D_Small</text>
<text x="331.5" y="140.6">D23</text>
<text x="331.5" y="143.1">D_Small</text>
<text x="358.1" y="140.6">D24</text>
<text x="358.1" y="143.1">D_Small</text>
<text x="51.4" y="155.8">choc_v1_SW_HS</text>
<text x="51.5" y="153.3">SW25</text>
<text x="78.1" y="155.8">choc_v1_SW_HS</text>
<text x="78.1" y="153.3">SW26</text>
<text x="104.8" y="155.8">choc_v1_SW_HS</text>
<text x="104.8" y="153.3">SW27</text>
<text x="131.5" y="155.8">choc_v1_SW_HS</text>
<text x="131.5" y="153.3">SW28</text>
<text x="158.1" y="155.8">choc_v1_SW_HS</text>
<text x="158.1" y="153.3">SW29</text>
<text x="184.8" y="155.8">choc_v1_SW_HS</text>
<text x="184.8" y="153.3">SW30</text>
<text x="222.9" y="155.8">choc_v1_SW_HS</text>
<text x="222.9" y="153.3">SW31</text>
<text x="249.6" y="155.8">choc_v1_SW_HS</text>
<text x="249.6" y="153.3">SW32</text>
<text x="276.2" y="155.8">choc_v1_SW_HS</text>
<text x="276.3" y="153.3">SW33</text>
<text x="302.9" y="155.8">choc_v1_SW_HS</text>
<text x="302.9" y="153.3">SW34</text>
<text x="329.6" y="155.8">choc_v1_SW_HS</text>
<text x="329.6" y="153.3">SW35</text>
<text x="356.2" y="155.8">choc_v1_SW_HS</text>
<text x="356.3" y="153.3">SW36</text>
<text x="53.3" y="159.6">D25</text>
<text x="80" y="159.6">D26</text>
<text x="106.7" y="159.6">D27</text>
<text x="133.4" y="159.6">D28</text>
<text x="160" y="159.6">D29</text>
<text x="186.7" y="159.6">D30</text>
<text x="224.8" y="159.6">D31</text>
<text x="251.5" y="159.6">D32</text>
<text x="278.1" y="159.6">D33</text>
<text x="304.8" y="159.6">D34</text>
<text x="331.5" y="159.6">D35</text>
<text x="358.1" y="159.6">D36</text>
<text x="53.3" y="162.2">D_Small</text>
<text x="80" y="162.2">D_Small</text>
<text x="106.7" y="162.2">D_Small</text>
<text x="133.4" y="162.2">D_Small</text>
<text x="160" y="162.2">D_Small</text>
<text x="186.7" y="162.2">D_Small</text>
<text x="224.8" y="162.2">D_Small</text>
<text x="251.5" y="162.2">D_Small</text>
<text x="278.1" y="162.2">D_Small</text>
<text x="304.8" y="162.2">D_Small</text>
<text x="331.5" y="162.2">D_Small</text>
<text x="358.1" y="162.2">D_Small</text>
<text x="51.5" y="172.3">SW37</text>
<text x="78.1" y="172.3">SW38</text>
<text x="104.8" y="172.3">SW39</text>
<text x="131.5" y="172.3">SW40</text>
<text x="158.1" y="172.3">SW41</text>
<text x="179.7" y="168.2">choc_v1_SW_HS</text>
<text x="179.7" y="170.8">SW42</text>
<text x="198.8" y="168.2">choc_v1_SW_HS</text>
<text x="198.8" y="170.8">SW43</text>
<text x="222.9" y="172.3">SW44</text>
<text x="249.6" y="172.3">SW45</text>
<text x="276.3" y="172.3">SW46</text>
<text x="302.9" y="172.3">SW47</text>
<text x="329.6" y="172.3">SW48</text>
<text x="356.3" y="172.3">SW49</text>
<text x="51.4" y="174.9">choc_v1_SW_HS</text>
<text x="53.3" y="178.7">D37</text>
<text x="78.1" y="174.9">choc_v1_SW_HS</text>
<text x="80" y="178.7">D38</text>
<text x="104.8" y="174.9">choc_v1_SW_HS</text>
<text x="106.7" y="178.7">D39</text>
<text x="131.5" y="174.9">choc_v1_SW_HS</text>
<text x="133.4" y="178.7">D40</text>
<text x="158.1" y="174.9">choc_v1_SW_HS</text>
<text x="160" y="178.7">D41</text>
<text x="186.7" y="178.7">D42</text>
<text x="205.7" y="178.7">D43</text>
<text x="222.9" y="174.9">choc_v1_SW_HS</text>
<text x="224.8" y="178.7">D44</text>
<text x="249.6" y="174.9">choc_v1_SW_HS</text>
<text x="251.5" y="178.7">D45</text>
<text x="276.2" y="174.9">choc_v1_SW_HS</text>
<text x="278.1" y="178.7">D46</text>
<text x="302.9" y="174.9">choc_v1_SW_HS</text>
<text x="304.8" y="178.7">D47</text>
<text x="329.6" y="174.9">choc_v1_SW_HS</text>
<text x="331.5" y="178.7">D48</text>
<text x="356.2" y="174.9">choc_v1_SW_HS</text>
<text x="358.1" y="178.7">D49</text>
<text x="53.3" y="181.2">D_Small</text>
<text x="80" y="181.2">D_Small</text>
<text x="106.7" y="181.2">D_Small</text>
<text x="133.4" y="181.2">D_Small</text>
<text x="160" y="181.2">D_Small</text>
<text x="186.4" y="181.2">D_Small</text>
<text x="205.7" y="181.2">D_Small</text>
<text x="224.8" y="181.2">D_Small</text>
<text x="251.5" y="181.2">D_Small</text>
<text x="278.1" y="181.2">D_Small</text>
<text x="304.8" y="181.2">D_Small</text>
<text x="331.5" y="181.2">D_Small</text>
<text x="358.1" y="181.2">D_Small</text>
</g>
</svg>
